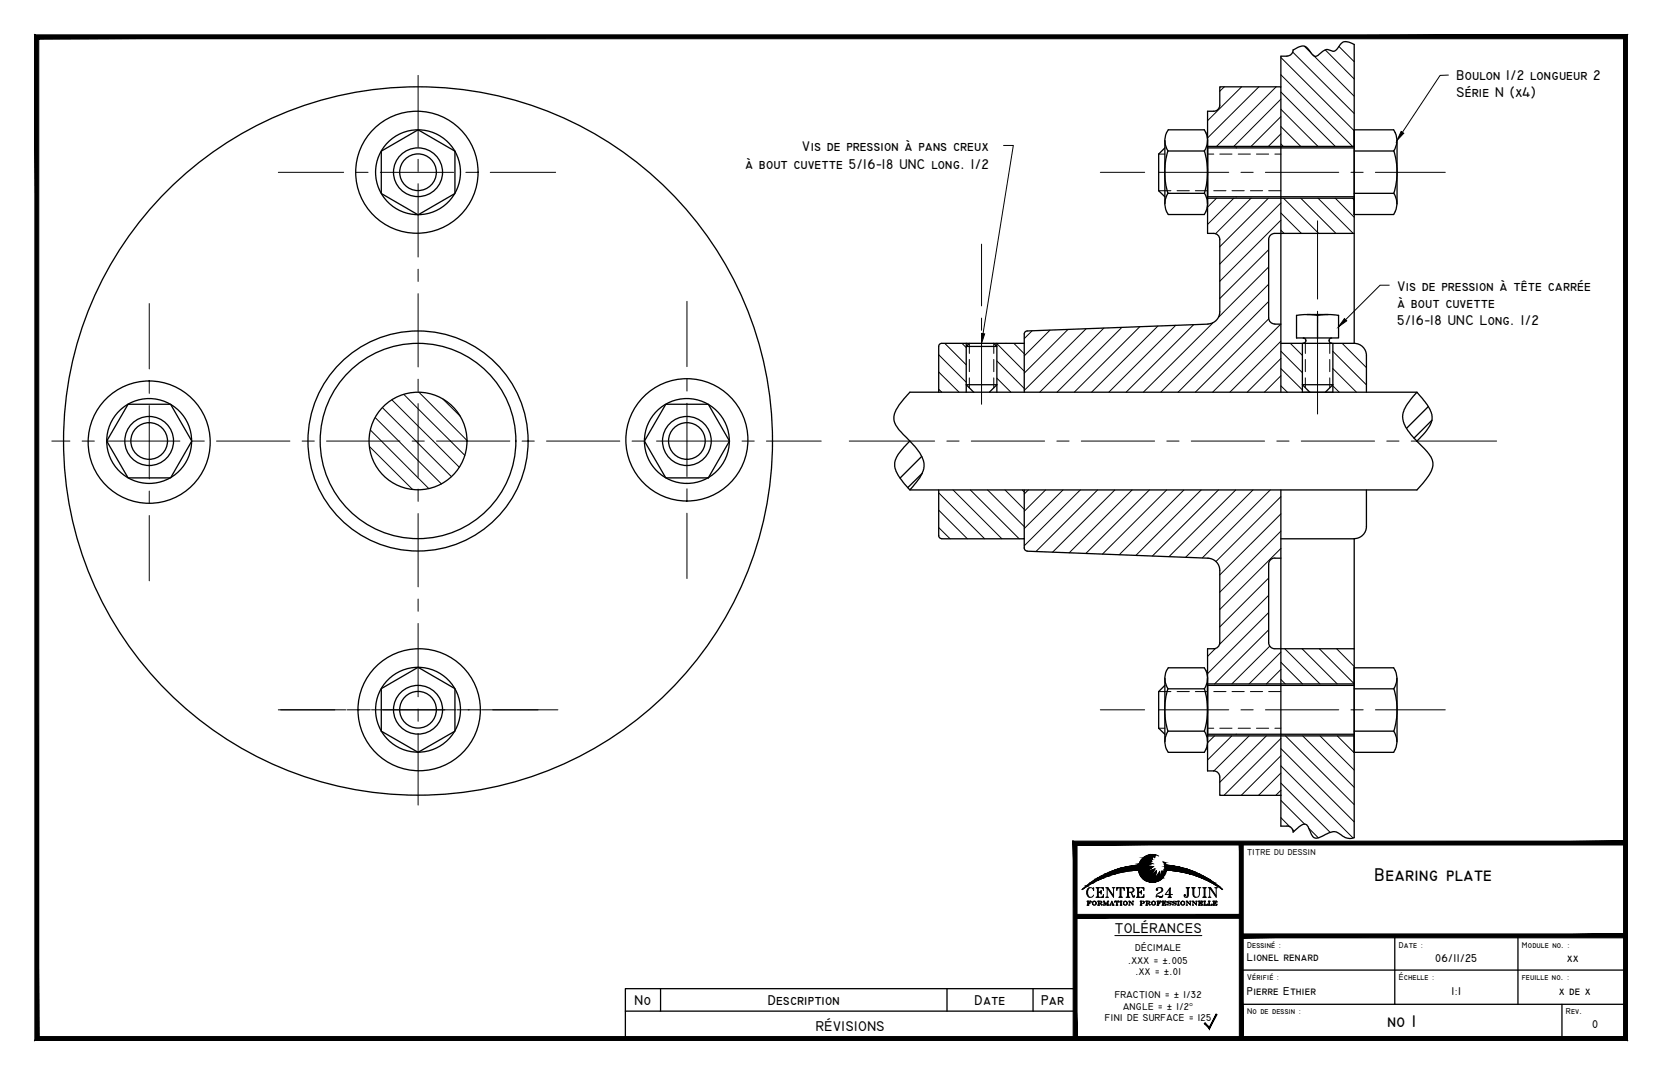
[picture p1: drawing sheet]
<svg xmlns="http://www.w3.org/2000/svg" width="432mm" height="279mm" viewBox="0 0 432 279" stroke-linecap="round" stroke-linejoin="round" font-family="sans-serif">
<!-- layer: Axe -->
<g fill="none" stroke="#000" stroke-width=".26">
<path d="M108.6 19.6v18.6M72.3 44.8h17M92.5 44.8h3.1M98.8 44.8h19.1M108.6 41.4v3.2M108.6 47.8v19M121 44.8h3.2M127.4 44.8h17M285.9 44.8h11.5M301 44.8h18.2M322.4 44.8h3.2M328.8 44.8h19"/>
<path d="M342.3 57.4v20.3M351 44.8h3.2M357.3 44.8h18.2M38.8 78.9v17M108.6 70v3.2M108.6 76.3v19.1M178.5 78.3v17M255 63.5v16M38.8 99.1v3.1M108.6 98.6v3.1M178.5 98.5v3.1M255 82.7v3.2"/>
<path d="M255 89v16.1M342.3 80.9v3.2M342.3 87.3v20.3M13.5 114.6h4.7M21.3 114.6h3.2M27.7 114.6h19M38.8 105.4v19.1M49.9 114.6h3.2M56.3 114.6h19M78.5 114.6h3.2M84.8 114.6h19.1M107.1 114.6h3.1"/>
<path d="M108.6 104.9v19.1M113.4 114.6h19.1M135.6 114.6h3.2M142 114.6h19M164.2 114.6h3.2M170.6 114.6h19M178.5 104.8v19.1M192.8 114.6h3.2M199.1 114.6h14.3M220.6 114.6h22.2M246 114.6h3.2M252.3 114.6h19.1"/>
<path d="M274.6 114.6h3.1M280.9 114.6h19.1M303.1 114.6h3.2M309.5 114.6h19M331.7 114.6h3.2M338.1 114.6h19M360.3 114.6h3.2M366.6 114.6h22.2M38.8 127.6v3.2M38.8 134v17M108.6 127.1v3.2M108.6 133.5v19"/>
<path d="M178.5 127v3.2M178.5 133.4v17M108.6 155.7v3.2M108.6 162.1v19M72.3 184.5h17.6M90.2 184.5h6M96.5 184.5h21.9M108.6 184.3v3.2M108.6 190.6v18.7M118.7 184.5h6.1M125.1 184.5h19.8M285.9 184.5h11.5"/>
<path d="M301 184.5h18.2M322.4 184.5h3.2M328.8 184.5h19M351 184.5h3.2M357.3 184.5h18.2"/>
</g>
<!-- layer: Hachure -->
<g fill="none" stroke="#000" stroke-width=".26">
<path d="M332.8 19.4l18.6 18.7M332.8 14.9l19 19.1M335.9 13.5l15.9 16M338.9 12l1.9 2M341.1 14.2l10.7 10.8M344.3 13l7.5 7.5M347.9 12.1l3.9 3.9M318.1 22.6l-1.2 1.1M322.6 22.6l-8.9 8.8M327.1 22.6l-13.4 13.3M331.6 22.6l-15.5 15.5M332.8 25.8l-12.3 12.3"/>
<path d="M332.8 30.3l-7.8 7.8M332.8 34.8l-3.3 3.3M332.8 37.4l.6 .7M332.8 32.9l5.1 5.2M332.8 28.4l9.6 9.7M332.8 23.9l14.1 14.2M316.1 51.5l-2.4 2.3M320.5 51.5l-6.8 6.8M325 51.5l-9.2 9.2M329.5 51.5l-12.6 12.6M332.8 52.7l-15.9 15.9M332.8 57.2l-15.9 15.9"/>
<path d="M332.8 59.9l.8 .8M332.8 55.4l5.3 5.3M333.5 51.5l9.1 9.2M337.9 51.5l9.2 9.2M342.4 51.5l9.2 9.2M346.9 51.5l4.9 5M351.4 51.5l.4 .5M329.6 64.9l-12.7 12.7M329.6 69.4l-12.9 13M329.6 78.4l-23.5 23.5M329.6 73.9l-28 28M243.9 96.7l5.3 5.2"/>
<path d="M243.9 92.2l7.1 7.2M245.4 89.2l5.6 5.6M249.9 89.2l1.1 1.1M259 98.3l3.6 3.6M259 93.8l7.1 7.2M259 89.3l7.1 7.2M263.4 89.2l2.7 2.7M268.1 86l-2 2M272.8 85.8l-6.7 6.7M277.5 85.6l-11.4 11.4M282.2 85.5l-16.1 16M286.8 85.3l-16.7 16.6"/>
<path d="M291.5 85.1l-16.9 16.8M296.1 84.9l-17 17M300.8 84.8l-17.2 17.1M305.5 84.5l-17.4 17.4M310.1 84.4l-17.5 17.5M315.1 83.9l-18 18M329.6 82.8l-19 19.1M332.7 84.2l-17.7 17.7M332.8 88.7l-13.3 13.2M332.8 93.2l-8.8 8.7M332.8 97.7l-4.3 4.2M332.8 95.8l5.6 5.5"/>
<path d="M332.8 91.3l5.6 5.6M335.2 89.2l3.2 3.2M346.3 95.8l6.1 6.1M346.3 91.3l8.7 8.7M348.7 89.2l6.3 6.3M96 116.1l11.2 11.2M96.3 111.8l15.2 15.2M97.5 108.5l17.2 17.3M99.4 106l17.9 17.9M101.8 103.9l17.5 17.6M104.9 102.5l15.9 15.9M108.8 101.9l12.5 12.6"/>
<path d="M115.1 103.7l4.5 4.5M243.9 101.2l.8 .7M332.8 100.3l1.7 1.6M338.4 101.9h7.9M346.3 100.3l1.6 1.6M243.9 137.1l2.9 2.9M243.9 132.6l7.4 7.4M243.9 128.1l11.9 11.9M247.6 127.3l12.7 12.7M252.1 127.3l12.7 12.7M256.6 127.3l9.5 9.6M261.1 127.3l5 5.1"/>
<path d="M265.6 127.3l.5 .6M267.2 127.3l-1.1 1.1M271.7 127.3l-5.6 5.6M276.2 127.3l-10.1 10.1M280.7 127.3l-14.6 14.6M285.2 127.3l-16 16M289.6 127.3l-16.1 16.2M294.1 127.3l-16.3 16.4M298.6 127.3l-16.5 16.5M303.1 127.3l-16.7 16.7M307.6 127.3l-16.8 16.9M312.1 127.3l-17 17.1"/>
<path d="M316.6 127.3l-17.2 17.2M321.1 127.3l-17.4 17.4M325.5 127.3l-17.4 17.5M330 127.3l-17.6 17.7M332.8 129.1l-16.9 16.8M332.8 133.6l-15.9 15.8M332.8 138l-15.9 15.9M329.6 150.2l-12.7 12.7M329.6 154.7l-12.7 12.8M329.6 159.2l-15.9 15.9M332.8 142.5l-15.9 15.9M315.8 168.6l-2.1 2"/>
<path d="M329.6 163.7l-14 14.1M329.9 167.9l-9.9 9.9M332.8 169.5l-8.3 8.3M332.8 174l-3.8 3.8M332.8 176.6l1.1 1.2M332.8 172.1l5.6 5.7M333.8 168.6l9.1 9.2M338.3 168.6l9.1 9.2M342.8 168.6l9 9.1M347.3 168.6l4.5 4.6M351.7 168.6l.1 .1M315.6 191.3l-1.9 1.7"/>
<path d="M320 191.3l-6.3 6.2M324.5 191.3l-9.1 9.1M329 191.3l-12.1 12M332.8 191.9l-14.8 14.8M332.8 196.4l-10.3 10.3M332.8 199.1l18.7 18.7M332.8 194.6l19 19M334 191.3l17.8 17.8M338.5 191.3l13.3 13.3M342.9 191.3l8.9 8.9M347.4 191.3l4.4 4.4M332.8 200.9l-5.8 5.8"/>
<path d="M332.8 205.4l-1.3 1.3M332.8 212.5l2.4 2.4M332.8 208l6.2 6.2M332.8 203.5l12.8 12.9M335.7 215.5l.6 .5M340.1 215.3l2.4 2.5"/>
</g>
<!-- layer: Contour -->
<g fill="none" stroke="#000" stroke-width=".34">
<path d="M334.4 14.6a1.59 1.59 0 0 0 1.6-1.6l.6-.3a2.41 2.41 0 0 1 2.8-.4l1.2 1.4a1.17 1.17 0 0 0 2 .6 2.84 2.84 0 0 1 2.6-1.3l1.5 .3 .6-.5 .8-1.1a1.9 1.9 0 0 1 2.8-.6l.9 .5v77.6h-19M334.4 14.6h-1.6v8M99.1 39.3l9.5-5.6 9.6 5.6v11l-9.6 5.5-9.5-5.5zM302.6 36.5v16.5M302.6 38.4l-1.6 1.6v9.6l1.6 1.5M303.4 39.2a18.3 18.3 0 0 0 .1 11 4.9 4.9 0 0 0-.4 4.8M303.5 33.7h9.4a4.9 4.9 0 0 1 0 5.5h-9.5a4.9 4.9 0 0 1 .1-5.5zM312.9 39.2a18.6 18.6 0 0 1 0 11M313.7 38.1h38.1M313.7 38.4h38.1M351.8 33.7h10.3a4.9 4.9 0 0 1 0 5.5M351.8 39.2h10.3"/>
<path d="M362.1 39.2a18.3 18.3 0 0 1 0 11 4.9 4.9 0 0 1 .4 4.8M363 36.5v16.5M303.1 55l.4 .8h9.4l.4-.8M303.4 50.2h9.5M312.9 50.2a4.9 4.9 0 0 1 .4 4.8M313.7 51.5h38.1M313.7 51.1h38.1M351.8 44.7v.1M351.8 50.2h10.3M362.5 55l-.4 .8h-10.3M316.9 62.3a1.59 1.59 0 0 0-1.6-1.6h-1.6v-31.8h1.6a1.59 1.59 0 0 0 1.6-1.6v-4.7h15.9v79.3M316.9 62.3v18.7a3.2 3.2 0 0 1-3.1 3.2"/>
<path d="M329.6 62.3v20.3a1.59 1.59 0 0 0 1.6 1.6M351.8 60.7h-20.6a1.59 1.59 0 0 0-1.6 1.6M251 89.2v12.7M251.8 89.2l-.8 .8h8l-.8-.8M259 89.2h-14.3a.78 .78 0 0 0-.8 .8v11.9M266.1 86.8v2.4M313.9 84.2l-47 1.8a.78 .78 0 0 0-.8 .8M331.2 84.2h1.6M338.4 89.2v12.7M338.6 87.8a.68 .68 0 0 1 .7 .7 .68 .68 0 0 1-.7 .7M339.6 81.7h5.5M342.3 82a16.8 16.8 0 0 1 5.5 0v5.8h-9.2"/>
<path d="M342.3 82v5.8M342.3 82a15.9 15.9 0 0 0-5.5 0v5.8h1.8M345.3 88.6l.2 .4 .5 .2M345.4 88.5v.1M346 87.8l-.5 .2-.2 .5M346.3 89.2v12.7M351.8 89.2a3.2 3.2 0 0 1 3.2 3.2M355 92.4v9.5M33.3 105.1h11l5.5 9.5-5.5 9.6h-11l-5.6-9.6zM173 105.1h11l5.5 9.5-5.5 9.6h-11l-5.6-9.6zM239.5 118.6l-5.7 5.6M253 101.9l-2-1.9h8l-2 1.9"/>
<path d="M259 101.9v-12.7h7.1v12.7M340.3 101.9l-1.9-1.9h7.9l-2 1.9M368.1 101.9h-131.7l-1.5 1.7a8.1 8.1 0 0 0-2.7 5 5.5 5.5 0 0 0 2.2 4l1.8 1.8a11.4 11.4 0 0 1 3.8 5.9 6.3 6.3 0 0 1-1.9 5l-1.7 2-1.8-2a6.7 6.7 0 0 1-2.1-5 9.4 9.4 0 0 1 3.1-4.9l.8-.8M368.1 114.6l.8-.7a8.8 8.8 0 0 0 3.2-5.1 6.5 6.5 0 0 0-2.2-4.8l-1.8-2.1-.7 .8a9.3 9.3 0 0 0-3 5.7 9.1 9.1 0 0 0 3.2 5.7l1.5 1.5a8.2 8.2 0 0 1 3.2 4.8 7.2 7.2 0 0 1-2.3 4.9l-1.9 2h-131.7M371.1 105.7l-5.7 5.6M372 109.2l-4.6 4.7M239.6 123l-3.8 3.7M243.9 127.3v11.9M243.9 139.2a.78 .78 0 0 0 .8 .8M266.1 127.3v12.7h-21.4M332.8 127.3v79.4M355 127.3v9.5a3.2 3.2 0 0 1-3.2 3.2"/>
<path d="M266.1 140v2.4a.78 .78 0 0 0 .8 .8M266.9 143.3l46.9 1.8a3.2 3.2 0 0 1 3.1 3.2v18.7a1.59 1.59 0 0 1-1.6 1.6h-1.6v31.8h1.6a1.59 1.59 0 0 1 1.6 1.6M329.6 146.6v20.4a1.59 1.59 0 0 0 1.6 1.6h20.6M331.2 145a1.59 1.59 0 0 0-1.6 1.6M331.2 145.1h1.6M332.8 140h19v77.7a3.7 3.7 0 0 1-3.9-1 2.79 2.79 0 0 0-3.4 .1l-1 .5a1.87 1.87 0 0 1-2.5 .1l-.9-2a1.28 1.28 0 0 0-1-1.2 1.28 1.28 0 0 0-1.4 .6l-1.7 1.5a1.59 1.59 0 0 0-1.6-1.6M99.1 179l9.5-5.6 9.6 5.6v11l-9.6 5.5-9.5-5.5zM302.6 176.3v16.5M302.6 178.1l-1.6 1.6v9.6l1.6 1.5M303.4 179a18.6 18.6 0 0 0 0 11M303.5 173.6h9.4a4.9 4.9 0 0 1 0 5.4h-9.5a4.8 4.8 0 0 1 .1-5.4zM312.9 179a18.6 18.6 0 0 1 0 11"/>
<path d="M313.7 177.8h38.1M313.7 178.1h38.1M351.8 173.6h10.3a4.9 4.9 0 0 1 0 5.4M351.8 179h10.3M362.1 179a18.6 18.6 0 0 1 0 11M363 176.3v16.5M303.5 190h9.4a4.9 4.9 0 0 1 0 5.5h-9.4a4.8 4.8 0 0 1 0-5.5zM313.7 191.3h38.1M313.7 190.8h38.1M351.8 184.5v.1M351.8 190h10.3a4.9 4.9 0 0 1 0 5.5h-10.3M316.9 202v4.7h15.9"/>
<path d="M332.8 206.7v8h1.6"/>
<circle cx="108.3" cy="44.8" r="15.9"/>
<circle cx="108.6" cy="44.8" r="11"/>
<circle cx="108.6" cy="44.8" r="4.8"/>
<circle cx="108.6" cy="44.8" r="6.4"/>
<circle cx="38.8" cy="114.6" r="11"/>
<circle cx="38.8" cy="114.6" r="4.8"/>
<circle cx="38.8" cy="114.9" r="15.9"/>
<circle cx="38.8" cy="114.6" r="6.4"/>
<circle cx="108.6" cy="114.6" r="28.6"/>
<circle cx="108.6" cy="114.6" r="92.1"/>
<circle cx="108.6" cy="114.6" r="25.4"/>
<circle cx="108.6" cy="114.6" r="12.7"/>
<circle cx="178.5" cy="114.6" r="6.4"/>
<circle cx="178.5" cy="114.3" r="15.9"/>
<circle cx="178.5" cy="114.6" r="4.8"/>
<circle cx="178.5" cy="114.6" r="11"/>
<circle cx="108.6" cy="184.5" r="6.4"/>
<circle cx="108.6" cy="184.5" r="4.8"/>
<circle cx="108.6" cy="184.5" r="11"/>
<circle cx="108.9" cy="184.5" r="15.9"/>
</g>
<g fill="none" stroke="#000" stroke-width=".26">
<path d="M301 40h1.6M301 49.6h3.2M305.8 49.6h3.2M310.6 49.6h3.1M313.7 40h1.6M315.3 49.6h3.2M316.9 40h3.2M320.1 49.6h3.2M321.7 40h3.2M324.9 49.6h3.1M326.4 40h3.2M329.6 49.6h3.2"/>
<path d="M331.2 40h1.6M251.8 89.2v2.7M251.8 93.4v3.2M251.8 98.2v2.6M258.2 89.2v2.7M258.2 93.4v3.2M258.2 98.2v2.6M339.1 89.2v2.7M339.1 93.4v3.2M339.1 98.2v2.6M345.5 89.2v2.7M345.5 93.4v3.2"/>
<path d="M345.5 98.2v2.6M301 179.7h3.2M305.8 179.7h3.2M310.6 179.7h3.1M315.3 179.7h3.2M320.1 179.7h3.2M324.9 179.7h3.1M329.6 179.7h3.2M301 189.3h1.6M313.7 189.3h1.6M316.9 189.3h3.2M321.7 189.3h3.2"/>
<path d="M326.4 189.3h3.2M331.2 189.3h1.6"/>
</g>
<!-- layer: Cotation -->
<path d="M364 34.2l.7 .4-1.7 1.9zM255 86.7l.8 .1-.8 2.4zM349.3 82.8l.6 .6-2.1 1.5z" fill="#000" stroke="#000" stroke-width=".26"/>
<path d="M376.3 19.5l-2.2 .1-9.7 14.8M260.7 37.8h2.6l-7.9 48.9M360.9 74.1h-2.3l-9 9" fill="none" stroke="#000" stroke-width=".26"/>
<!-- layer: Cadre -->
<g fill="#000" stroke="#000" stroke-width=".26">
<path d="M322 219.1l1 50.8v-50.8zM322 219.1l1 50.8h-1z"/>
<path d="M279.8 219.6h142.5v-1zM278.8 218.6h143.5l-142.5 1zM278.8 218.6l1 51.3v-50.3zM278.8 218.6l1 51.3h-1z"/>
<path d="M279.3 237.7v1l43.2-1zM279.3 238.7l43.2-1v1z"/>
<path d="M322.5 243.8h99.8v-1.1zM322.5 242.7h99.8l-99.8 1.1z"/>
<path d="M10.1 269.4l-1 1 412.7-1zM9.1 270.4l412.7-1 1 1zM421.8 10.1v259.3l1 1zM421.8 10.1l1-1v261.3zM10.1 10.1h411.7l1-1zM9.1 9.1h413.7l-412.7 1zM9.1 9.1l1 260.3v-259.3zM9.1 9.1l1 260.3-1 1z"/>
</g>
<path d="M171.6 257v5.8M246 257v5.8M268.4 257v5.8M279.3 257h-116.8v12.9M322.5 252.1h99.8M362.4 243.2v17.8M394.4 243.2v17.8M162.5 262.8h116.8M322.5 261h99.8M405.8 261v8.9" fill="none" stroke="#000" stroke-width=".34"/>
<!-- layer: Texte 2 -->
<path d="M289.6 243.2h22.7" fill="none" stroke="#000" stroke-width=".26"/>
<!-- layer: 0 -->
<path d="M295.9 224.8a24.7 24.7 0 0 0-14.8 6.4 27.3 27.3 0 0 1 14.7-5.1M297.6 223.7l1.7 .8-2 .7h2.3l-1.9 1.4 2.3-.7-1.3 1.9 1.7-1.4-.3 1.9 1.2-1.7 .1 1.6 .5-1.8 .5 1 .1-1.4 .4 .4-.2-1.1 .3 .1M301 222.5a3.6 3.6 0 0 0-5.1 2.2 3.6 3.6 0 0 0 3.1 4.6 3.6 3.6 0 0 0 4-4M302.6 224.7h.1M302.6 224.7l.2-.3-.2 .3 .3 .4M302.7 224.4l.2 .7M302.9 224.8a24.7 24.7 0 0 1 14.8 6.4 27.3 27.3 0 0 0-14.7-5.1M322.5 244.5h.1" fill="none" stroke="#000" stroke-width=".26"/>
<g fill="#000" stroke="#000" stroke-width=".26">
<path d="M292.9 225.3h2.9zM295.5 224.9l.4-.1zM297.6 223.7l1.6 .2zM297.6 223.7h1.5l.1 .2zM298.7 222.9l.7 .1zM299.5 222.4h.6l-.1 .3zM299.1 222.1h.6zM299.8 225.9h.2zM300.3 226.4h.1zM302.3 224.1l.3 .1zM302.6 224.7l.2 .1zM302.7 225.3l.3 .1z"/>
<path d="M302.9 224.8l.4 .1z"/>
<path d="M287.2 227.2l.9 .4 1.5-.4zM286.3 227.6l.9-.4 .9 .4z"/>
<path d="M287.3 227.1h2.5zM287.2 227.2h2.4z"/>
<path d="M288.1 226.8l1.7 .3 1.3-.3zM287.3 227.1l.8-.3 1.7 .3z"/>
<path d="M288.7 226.5l2.4 .3 1.3-.3zM288.1 226.8l.6-.3 2.4 .3z"/>
<path d="M288.8 226.5h3.9zM288.7 226.5h3.7z"/>
<path d="M289.3 226.3l3.4 .2 1.6-.2zM288.8 226.5l.5-.2 3.4 .2z"/>
<path d="M291.9 225.5l3.9 .1zM291.5 225.6h4.3z"/>
<path d="M291.5 225.6h4.3zM291.5 225.6h4.3z"/>
<path d="M291.5 225.6l4.3 .1zM291.1 225.7h4.7z"/>
<path d="M291.1 225.7l4.7 .2v-.2zM290.2 225.9l.9-.2 4.7 .2z"/>
<path d="M290.2 225.9l5.6 .1zM290.2 226h5.6z"/>
<path d="M290.2 226h5.6zM290.1 226h5.7z"/>
<path d="M290.1 226l5.7 .1zM289.9 226.1h5.9z"/>
<path d="M292.9 225.3l2.9 .1zM292.4 225.4h3.4z"/>
<path d="M292.4 225.4h3.4zM292.3 225.4h3.5z"/>
<path d="M292.3 225.4h3.5zM291.9 225.5h3.9z"/>
<path d="M289.9 226.1h5.9zM289.8 226.1h6z"/>
<path d="M289.8 226.1h6zM289.7 226.1h6.1z"/>
<path d="M289.7 226.1h6.1zM289.3 226.3h5z"/>
<path d="M295.1 224.9l.8 .1zM294.4 225h1.5z"/>
<path d="M294.4 225h1.5zM294.2 225h1.7z"/>
<path d="M294.2 225l1.7 .1zM293.8 225.1h2.1z"/>
<path d="M293.8 225.1l2 .2 .1-.2zM292.9 225.3l.9-.2 2 .2zM292.9 225.3h2.9z"/>
<path d="M295.5 224.9h.4zM295.4 224.9h.5z"/>
<path d="M295.4 224.9h.5zM295.1 224.9h.8z"/>
<path d="M295.9 226.6h3.7zM295.9 226.6h3.7z"/>
<path d="M295.9 225.1h1.6zM295.9 225.1l1.4 .1h-1.5z"/>
<path d="M296.5 223.7l1.5 .2zM296.5 223.7l1.5 .2h-1.7z"/>
<path d="M295.9 225h1.8zM295.9 225l1.6 .1z"/>
<path d="M295.9 224.9h2.1zM295.9 224.9l1.8 .1z"/>
<path d="M296.3 223.9l2.8 .5-1.1-.5zM296.3 223.9l2.8 .5h-3.1z"/>
<path d="M295.9 224.9h2.2zM295.9 224.9h2.1z"/>
<path d="M295.8 226.1l1.9 .5 .6-.5zM295.8 226.1l1.9 .5h-1.8z"/>
<path d="M297.4 222.7l1.1 .2-.1-.2zM297.2 222.9l.2-.2 1.1 .2z"/>
<path d="M295.8 226.1h2.6zM295.8 226.1h2.5z"/>
<path d="M297.2 222.9l1.4 .1zM297.2 222.9l1.4 .1h-1.5z"/>
<path d="M295.8 226h2.8zM295.8 226l2.6 .1z"/>
<path d="M297.1 223l1.8 .4-.3-.4zM296.6 223.4l.5-.4 1.8 .4z"/>
<path d="M295.8 225.9h2.8zM295.8 225.9l2.8 .1z"/>
<path d="M298.7 222.9l.7 .1zM298.8 223h.6v.4z"/>
<path d="M296.6 223.4l2.5 .3-.2-.3zM296.6 223.4l2.5 .3h-2.6z"/>
<path d="M296 224.4l3.3 .1zM296 224.4l3.3 .1z"/>
<path d="M295.8 225.6h3.3zM295.8 225.6h3.3z"/>
<path d="M295.8 225.6l2.8 .3 .5-.3zM295.8 225.6l2.8 .3h-2.8z"/>
<path d="M296.1 227.2l2.7 .5 .4-.5zM296.1 227.2l2.7 .5h-2.5z"/>
<path d="M296 224.5l2.1 .4 1.2-.4zM296 224.5l2.1 .4h-2.2z"/>
<path d="M298.3 222.3l1.1 .1zM298 222.4h1.4z"/>
<path d="M298 222.4l1.4 .3v-.3zM297.5 222.7l.5-.3 1.4 .3z"/>
<path d="M297.5 222.7h1.9zM297.5 222.7h1.9z"/>
<path d="M298.4 222.7l1 .2v-.2zM298.4 222.7l1 .2z"/>
<path d="M295.8 225.4h3.6zM295.8 225.4h3.6z"/>
<path d="M295.8 225.4l3.3 .2 .3-.2zM295.8 225.4l3.3 .2h-3.3z"/>
<path d="M299.5 222.4l.5 .3zM299.8 222.7h.2l-.1 .2z"/>
<path d="M295.9 226.6l3.3 .6 .4-.6zM295.9 226.6l3.3 .6h-3.1z"/>
<path d="M295.8 225.2h3.8zM295.8 225.2h3.8z"/>
<path d="M295.8 225.2l3.6 .2 .2-.2zM295.8 225.2l3.6 .2h-3.6z"/>
<path d="M299.1 222.1l1.1 .1zM298.6 222.2h1.6z"/>
<path d="M299.8 225.9l-.2 .7zM297.7 226.6l2.1-.7-.2 .7z"/>
<path d="M299.4 222.3h.8zM299.4 222.3l.7 .1z"/>
<path d="M298.6 222.2l1.6 .1zM298.6 222.2l1.6 .1z"/>
<path d="M298.5 222.3h1.7zM298.3 222.3h1.9z"/>
<path d="M300.3 226.4l-.2 1.4zM298.7 227.8l1.6-1.4-.2 1.4z"/>
<path d="M301.2 226.6l.2 1.6zM301.2 226.6l.2 1.6h-1.3z"/>
<path d="M301.9 226.5l.5 .9zM301.9 226.5l.5 .9h-.8z"/>
<path d="M301.6 227.4h1zM301.6 227.4l.9 .1h-.9z"/>
<path d="M302.3 224.2l.4 .2-.1-.2zM302.3 224.2l.4 .2z"/>
<path d="M302.5 224.4h.3zM302.5 224.4h.3zM302.5 224.4h.3l-.2 .3z"/>
<path d="M302.7 225.4h.3zM302.7 225.4h.3z"/>
<path d="M302.7 224.9l.2 .2zM302.7 224.9l.2 .2h-.2z"/>
<path d="M302.4 227l.2 .4 .2-.4zM302.4 227l.2 .4h-.2z"/>
<path d="M302.8 226h.2zM302.8 226h.2z"/>
<path d="M302.5 226l.4 .4zM302.5 226l.4 .4h-.5z"/>
<path d="M302.7 225.1h.2zM302.7 225.1h.2z"/>
<path d="M302.4 226.4l.5 .1zM302.4 226.4l.5 .1z"/>
<path d="M302.4 226.5l.4 .5 .1-.5zM302.4 226.5l.4 .5h-.4z"/>
<path d="M302.7 225.4l.3 .4v-.4zM302.7 225.4l.3 .4h-.2z"/>
<path d="M302.8 225.8l.2 .1zM302.8 225.8l.2 .1z"/>
<path d="M302.8 225.9l.2 .1zM302.8 225.9l.2 .1z"/>
<path d="M303 226h5.7zM303 226h5.7z"/>
<path d="M302.8 226l.1 .4 .1-.4zM302.8 226l.1 .4z"/>
<path d="M302.9 224.9l1.5 .1zM302.9 224.9l1.5 .1z"/>
<path d="M302.9 225l2.2 .1zM302.9 225l2.2 .1z"/>
<path d="M302.7 225.1l3.2 .2zM302.7 225.1l3.2 .2z"/>
<path d="M302.7 225.3h3.5zM302.7 225.3h3.5z"/>
<path d="M302.7 225.3l3.7 .1zM302.7 225.3l3.7 .1z"/>
<path d="M303 225.4h3.5zM303 225.4h3.5z"/>
<path d="M303 225.4l4.3 .2-.8-.2zM303 225.4l4.3 .2h-4.3z"/>
<path d="M303 225.6l4.9 .2-.6-.2zM303 225.6l4.9 .2h-4.9z"/>
<path d="M303 225.8l5.3 .1zM303 225.8l5.3 .1h-5.3z"/>
<path d="M303 225.9h5.5zM303 225.9h5.5z"/>
<path d="M303 225.9l5.7 .1zM303 225.9l5.7 .1z"/>
<path d="M303 226l6.1 .1zM303 226l6.1 .1z"/>
<path d="M303 226.1l6.4 .2zM303 226.1l6.4 .2z"/>
<path d="M304.5 226.3l5.5 .2-.6-.2zM304.5 226.3l5.5 .2h-3.9z"/>
<path d="M306.1 226.5h4zM306.1 226.5h4z"/>
<path d="M306.4 226.5l4.3 .3-.6-.3zM306.4 226.5l4.3 .3h-3z"/>
<path d="M307.7 226.8l3.8 .3-.8-.3zM307.7 226.8l3.8 .3h-2.5z"/>
<path d="M309 227.1l2.6 .1zM309 227.1l2.6 .1z"/>
<path d="M309.2 227.2l3.3 .4-.9-.4zM309.2 227.2l3.3 .4h-1.8z"/>
</g>
<!-- layer: Texte 2 -->
<path d="M312.9 266l1.3 1-1.1-1.2zM312.9 266l1.3 1v.4zM316 263.6l-1.8 3.4v.4zM316 263.6l.2 .1-2 3.7z" fill="#000" stroke="#000" stroke-width=".26"/>
<text font-size="6.2" x="281.5" y="234.6">CENTRE 24 JUIN</text>
<text font-size="4.8" x="357.1" y="229">Bearing plate</text>
<text font-size="4.5" x="360.5" y="267">no 1</text>
<text font-size="4" x="281.5" y="236.4">FORMATION PROFESSIONNELLE</text>
<g font-size="3.7">
<text x="378.4" y="20.8">Boulon 1/2 longueur 2</text>
<text x="378.4" y="25.2">Série N (x4)</text>
<text x="208.4" y="39.4">Vis de pression à pans creux</text>
<text x="193.6" y="43.9">à bout cuvette 5/16-18 UNC long. 1/2</text>
<text x="363.1" y="75.5">Vis de pression à tête carrée</text>
<text x="363" y="80.1">à bout cuvette</text>
<text x="363" y="84.5">5/16-18 UNC Long. 1/2</text>
<text x="289.6" y="242.5">TOLÉRANCES</text>
<text x="164.9" y="261.1">No</text>
<text x="199.5" y="261.1">Description</text>
<text x="253.2" y="261.1">Date</text>
<text x="270.5" y="261.1">Par</text>
<text x="212" y="268">RÉVISIONS</text>
</g>
<g font-size="3">
<text x="324" y="249.9">Lionel renard</text>
<text x="372.9" y="250.1">06/11/25</text>
<text x="407.1" y="250.1">xx</text>
<text x="324" y="258.6">Pierre Ethier</text>
<text x="377.1" y="258.6">1:1</text>
<text x="405" y="258.6">x de x</text>
<text x="413.7" y="267.2">0</text>
</g>
<g font-size="2.6">
<text x="293.1" y="250.5">.XXX = ±.005</text>
<text x="294.9" y="247.3">DÉCIMALE</text>
<text x="295" y="253.5">.XX = ±.01</text>
<text x="289.6" y="259.4">FRACTION = ± 1/32</text>
<text x="291.8" y="262.4">ANGLE = ± 1/2°</text>
<text x="287.1" y="265.3">FINI DE SURFACE = 125</text>
</g>
<g font-size="2.2">
<text x="324.1" y="222.3">TITRE DU DESSIN</text>
<text x="324" y="246.5">Dessiné :</text>
<text x="363.4" y="246.5">Date :</text>
<text x="395.4" y="246.5">Module no. :</text>
<text x="324.1" y="254.6">Vérifié :</text>
<text x="363.4" y="254.6">Échelle :</text>
<text x="395.4" y="254.6">feuille no. :</text>
<text x="324" y="263.7">No de dessin :</text>
<text x="406.8" y="263.7">Rev.</text>
</g>
</svg>
